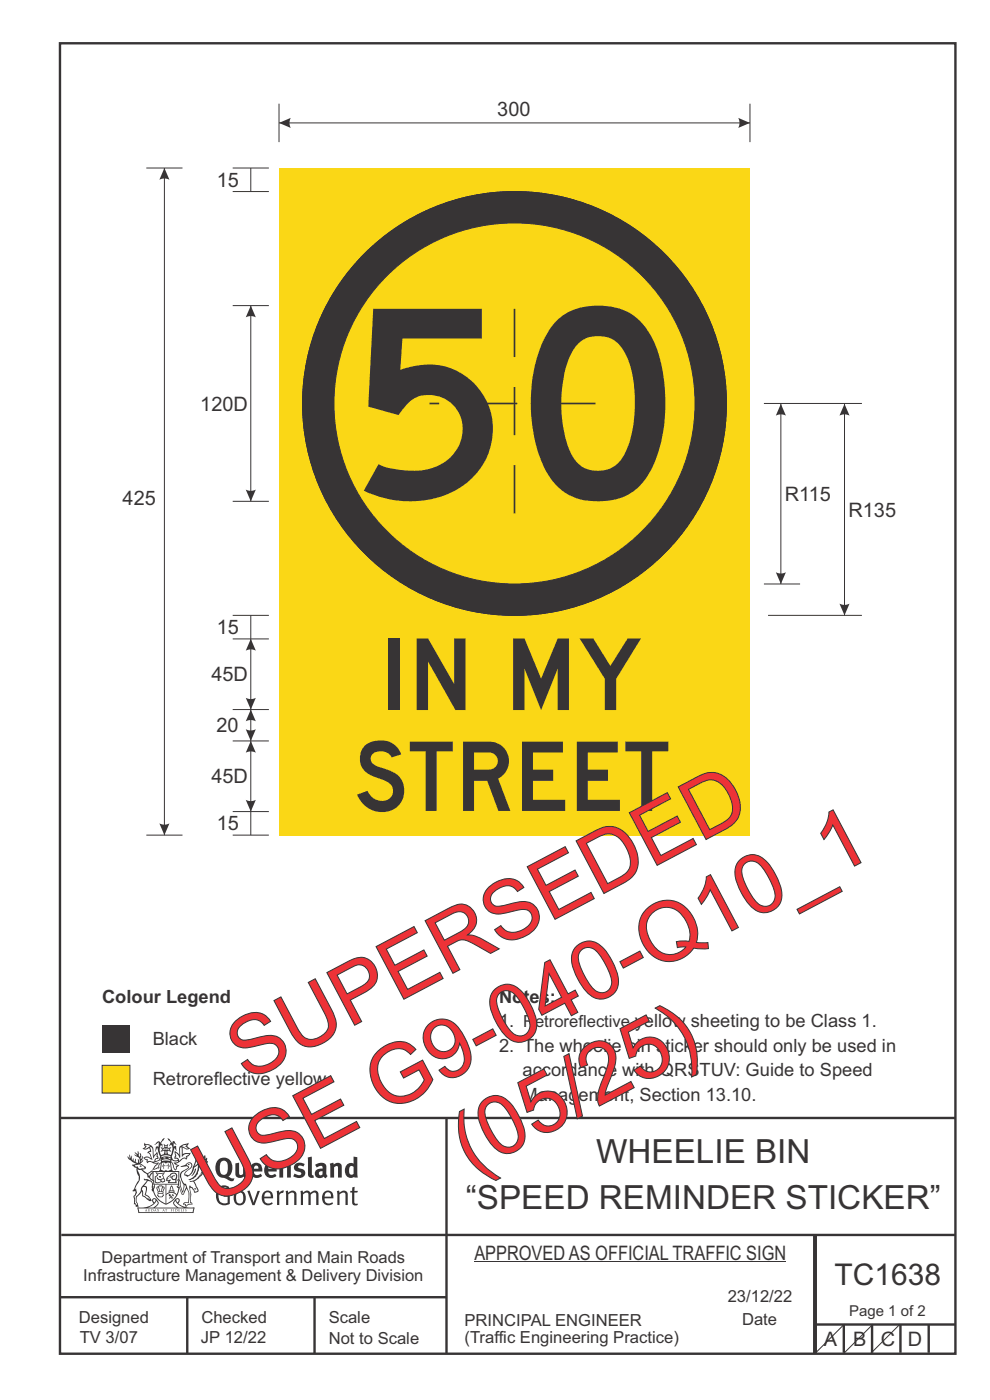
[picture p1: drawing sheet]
<svg xmlns="http://www.w3.org/2000/svg" width="210mm" height="297mm" viewBox="0 0 210 297" stroke-linecap="round" stroke-linejoin="round" font-family="sans-serif">
<path d="M59.2 35.6h99.9v141.6h-99.9z" fill-rule="evenodd" fill="#fad716"/>
<g fill="#373435" stroke="#373435" stroke-width=".21">
<path d="M64.2 85.6a45 45 0 0 0 89.9 0 45 45 0 0 0-89.9 0zM69.2 85.6a40 40 0 0 1 79.9 0 40 40 0 0 1-79.9 0z" fill-rule="evenodd"/>
<path d="M64.2 85.6a45 45 0 0 0 89.9 0 45 45 0 0 0-89.9 0zM70.8 85.6a38.3 38.3 0 0 1 76.6 0 38.3 38.3 0 0 1-76.6 0z" fill-rule="evenodd"/>
</g>
<path d="M126.3 85.6h-35.2M109.1 108.9v-46.7" fill="none" stroke="#373435" stroke-width=".35" stroke-dasharray="10.2 6.3" stroke-linecap="butt"/>
<path d="M59.2 22v8.2M59.2 26.1h99.9M159.1 22v8.2" fill="none" stroke="#373435" stroke-width=".21"/>
<g fill="#373435">
<path d="M59.2 26.1l2.5-1.1-.3 1.1 .3 1z" fill-rule="evenodd"/>
<path d="M156.6 25l2.5 1.1-2.5 1 .3-1z" fill-rule="evenodd"/>
</g>
<path d="M162 85.6h20.8M165.6 85.7v38.2M162 123.9h7.7M162.9 130.5h19.9" fill="none" stroke="#373435" stroke-width=".21"/>
<g fill="#373435">
<path d="M165.6 85.7l1.1 2.5-1.1-.3-1 .3z" fill-rule="evenodd"/>
<path d="M164.6 121.4l1 .3 1.1-.3-1.1 2.5z" fill-rule="evenodd"/>
</g>
<path d="M179.1 85.7v44.8" fill="none" stroke="#373435" stroke-width=".21"/>
<g fill="#373435">
<path d="M179.1 85.7l1.1 2.5-1.1-.3-1 .3z" fill-rule="evenodd"/>
<path d="M178.1 128.1l1 .2 1.1-.2-1.1 2.4z" fill-rule="evenodd"/>
</g>
<path d="M53.2 64.8v41.6M49.4 106.4h7.6M49.4 172.2h7.6M49.4 177.2h7.6" fill="none" stroke="#373435" stroke-width=".21"/>
<g fill="#373435">
<path d="M53.2 64.8l1.1 2.5-1.1-.2-1.1 .2z" fill-rule="evenodd"/>
<path d="M52.1 103.9l1.1 .2 1.1-.2-1.1 2.5z" fill-rule="evenodd"/>
</g>
<path d="M31 35.6h7.7M34.9 35.6v141.6M31 177.2h7.7" fill="none" stroke="#373435" stroke-width=".21"/>
<g fill="#373435">
<path d="M34.9 35.6l1 2.5-1-.2-1.1 .2z" fill-rule="evenodd"/>
<path d="M33.8 174.7l1.1 .2 1-.2-1 2.5z" fill-rule="evenodd"/>
</g>
<path d="M49.4 64.8h7.6M49.4 135.5h7.6M53.2 135.5v15M49.4 150.5h7.6M49.4 157.2h7.6M53.2 172.2v5" fill="none" stroke="#373435" stroke-width=".21"/>
<g fill="#373435">
<path d="M53.2 135.5l1.1 2.5-1.1-.2-1.1 .2z" fill-rule="evenodd"/>
<path d="M52.1 148l1.1 .3 1.1-.3-1.1 2.5z" fill-rule="evenodd"/>
</g>
<path d="M53.2 157.2v15" fill="none" stroke="#373435" stroke-width=".21"/>
<g fill="#373435">
<path d="M53.2 157.2l1.1 2.5-1.1-.3-1.1 .3z" fill-rule="evenodd"/>
<path d="M52.1 169.7l1.1 .2 1.1-.2-1.1 2.5z" fill-rule="evenodd"/>
</g>
<path d="M53.2 150.5v6.7" fill="none" stroke="#373435" stroke-width=".21"/>
<g fill="#373435">
<path d="M52.1 154.7l1.1 .3 1.1-.3-1.1 2.5z" fill-rule="evenodd"/>
<path d="M53.2 150.5l1.1 2.5-1.1-.3-1.1 .3z" fill-rule="evenodd"/>
</g>
<path d="M49.4 35.6h7.6M53.2 35.6v5M49.4 40.6h7.6M49.4 130.5h7.6M53.2 130.5v5" fill="none" stroke="#373435" stroke-width=".21"/>
<g fill="none" stroke="#373435" stroke-width=".51">
<path d="M12.7 9.2h190v278h-190zM12.7 237.2h190M94.7 237.1v50.1M12.7 275.2h82M13 262h189.6M39.7 275.2v12M66.7 275.2v12M172.7 262.2v25M173 262.1v24.9M173 281h29.7M179 281v6M185 281v6"/>
<path d="M191 281v6M197 281v6"/>
</g>
<path d="M21.7 217.5h5.9v5.9h-5.9z" fill-rule="evenodd" fill="#373435"/>
<path d="M21.7 226h5.9v5.9h-5.9z" fill-rule="evenodd" fill="#fad716" stroke="#373435" stroke-width=".21"/>
<path d="M179.1 280.9l-6.2 6.2M185.2 280.9l-6.2 6.2" fill="none" stroke="#373435" stroke-width=".21"/>
<g fill="#373435">
<path d="M47 246.4a2.55 2.55 0 0 0 0 2.7l.3 .1a.81 .81 0 0 0 1-.9v-.6a1.04 1.04 0 0 0-1.1-1.4zM46.3 246a1.82 1.82 0 0 1 2.1-.2 1.82 1.82 0 0 1 .9 1.9 2.29 2.29 0 0 1-.8 1.9l.7 .4h.5l-.2 .5a2.87 2.87 0 0 1-2-.6 2.12 2.12 0 0 1-1.7-3.1z" fill-rule="evenodd"/>
<path d="M49.9 246.8l.8-.1v1.9a.46 .46 0 0 0 .3 .7 .46 .46 0 0 0 .6-.3v-2.2l.7-.1v2.3l.2 .6-.5 .3-.3-.3a1.02 1.02 0 0 1-1.2 .3 1.02 1.02 0 0 1-.6-1.1z" fill-rule="evenodd"/>
<path d="M54 247.4l-.1 .5h.9a.49 .49 0 0 0-.2-.5 .49 .49 0 0 0-.6 0zM53.4 247.1a1.34 1.34 0 0 1 1.6-.3 1.34 1.34 0 0 1 .6 1.5v.2h-1.7a.77 .77 0 0 0 .5 .8 .77 .77 0 0 0 .9-.3l.3 .5a1.59 1.59 0 0 1-2 .1 1.59 1.59 0 0 1-.5-2z" fill-rule="evenodd"/>
<path d="M57 247.4l-.1 .5h1a.49 .49 0 0 0-.2-.5 .49 .49 0 0 0-.7 0zM56.4 247.1a1.34 1.34 0 0 1 1.6-.3 1.34 1.34 0 0 1 .7 1.5v.2h-1.8a.77 .77 0 0 0 .5 .8 .77 .77 0 0 0 .9-.3l.4 .5a1.59 1.59 0 0 1-2.1 .1 1.59 1.59 0 0 1-.5-2z" fill-rule="evenodd"/>
<path d="M59.2 246.9l.7-.2 .1 .3a.95 .95 0 0 1 1-.3 .95 .95 0 0 1 .7 .9v2.2h-.8v-2.3a.46 .46 0 0 0-.8 .1v2.2h-.8z" fill-rule="evenodd"/>
<path d="M62.6 247a1.75 1.75 0 0 1 2-.1l-.2 .6-.6-.2a.43 .43 0 0 0-.6 .3l.4 .3a1.04 1.04 0 0 1 1.2 1.1 1.04 1.04 0 0 1-1.4 .9l-1.2-.3 .3-.6 1 .3 .4-.3a.88 .88 0 0 0-1-.5l-.4-.3-.1-.3z" fill-rule="evenodd"/>
<path d="M65.3 245.6l.8-.2 .1 3.8 .3 .1 .1 .5a.88 .88 0 0 1-1-.1 .88 .88 0 0 1-.3-.9z" fill-rule="evenodd"/>
<path d="M67.8 248.6a.43 .43 0 0 0-.1 .6 .43 .43 0 0 0 .7-.1v-.6zM66.8 247.1a1.7 1.7 0 0 1 2.4 .1v1.9l.3 .4-.4 .5-.5-.4a1.03 1.03 0 0 1-1.7-.1 1.03 1.03 0 0 1 .8-1.6h.7v-.4a.8 .8 0 0 0-1.2 .2z" fill-rule="evenodd"/>
<path d="M70 246.9l.7-.2 .1 .3a.95 .95 0 0 1 1-.3 .95 .95 0 0 1 .7 .9v2.2h-.8v-2.3a.46 .46 0 0 0-.8 .1v2.2h-.8z" fill-rule="evenodd"/>
<path d="M74.3 247.4a1.48 1.48 0 0 0 0 1.8h.5l.2-.2v-1.5l-.3-.1zM75 245.4l.8 .1 .1 4.3h-.7l-.1-.2a1.26 1.26 0 0 1-1.4 .1 1.26 1.26 0 0 1-.5-1.4 1.29 1.29 0 0 1 .4-1.3 1.29 1.29 0 0 1 1.4-.1z" fill-rule="evenodd"/>
<path d="M46.4 251.9a1.72 1.72 0 0 1 2.3 0l-.3 .3a1.24 1.24 0 0 0-1.4-.2 1.24 1.24 0 0 0-.6 1.3 1.49 1.49 0 0 0 1.2 2l.7-.2v-1.2h-.8l-.1-.4h1.3v1.9a1.93 1.93 0 0 1-2.2-.1 1.93 1.93 0 0 1-.7-2.2l.2-.7z" fill-rule="evenodd"/>
<path d="M50.4 253.1a1.65 1.65 0 0 0 .2 2.2 .99 .99 0 0 0 1-1.5 .78 .78 0 0 0-.4-.7 .78 .78 0 0 0-.8 0zM50 252.8a1.33 1.33 0 0 1 1.6 0 1.33 1.33 0 0 1 .5 1.4 1.31 1.31 0 0 1-1.3 1.5 1.31 1.31 0 0 1-1.2-1.6v-.5z" fill-rule="evenodd"/>
<path d="M52.5 252.7l.4-.1 .9 2.5 .8-2.5h.5l-1.1 3.1h-.5z" fill-rule="evenodd"/>
<path d="M56.3 253.2l-.2 .7h1.3a.7 .7 0 0 0-.3-.9 .7 .7 0 0 0-.8 .2zM55.9 253a1.22 1.22 0 0 1 1.5-.3 1.22 1.22 0 0 1 .5 1.5h-1.8a.93 .93 0 0 0 .5 1.1 .93 .93 0 0 0 1.1-.3l.2 .3a1.43 1.43 0 0 1-1.8 .2 1.43 1.43 0 0 1-.6-1.7z" fill-rule="evenodd"/>
<path d="M58.7 252.7l.4-.1 .1 .5 .4-.4 .6-.1-.2 .5a.66 .66 0 0 0-.8 .7v1.8h-.4z" fill-rule="evenodd"/>
<path d="M60.6 252.7l.4-.1 .1 .4a.94 .94 0 0 1 1-.4 .94 .94 0 0 1 .8 .8v2.2h-.5l-.1-2.5a.81 .81 0 0 0-1.2 .3v2.2h-.4z" fill-rule="evenodd"/>
<path d="M63.7 252.7l.5-.1 .1 .4 .4-.3a.78 .78 0 0 1 1.1 .4 .9 .9 0 0 1 1-.5 .9 .9 0 0 1 .8 .8v2.2h-.5l-.1-2.4a.67 .67 0 0 0-1.1 .2v2.2h-.5v-2.3l-.4-.3-.7 .4v2.2h-.5z" fill-rule="evenodd"/>
<path d="M69 253.2l-.1 .7h1.3a.7 .7 0 0 0-.3-.9 .7 .7 0 0 0-.9 .2zM68.7 253a1.22 1.22 0 0 1 1.5-.3 1.22 1.22 0 0 1 .5 1.5h-1.8a.93 .93 0 0 0 .4 1.1 .93 .93 0 0 0 1.2-.3l.1 .3a1.44 1.44 0 0 1-1.7 .2 1.44 1.44 0 0 1-.6-1.7z" fill-rule="evenodd"/>
<path d="M71.4 252.7l.5-.1 .1 .4a.94 .94 0 0 1 1-.4 .94 .94 0 0 1 .8 .8v2.2h-.5l-.1-2.5a.81 .81 0 0 0-1.2 .3v2.2h-.4z" fill-rule="evenodd"/>
<path d="M74.7 251.9l.5-.1v.8h.7l-.1 .4h-.6v2.2l.1 .1h.5l.1 .3a.75 .75 0 0 1-1.2-.5v-2.1h-.4v-.4h.4z" fill-rule="evenodd"/>
<path d="M30.8 242.9l1.1 .2-.9 .6h-.4l.6-.6zM31.8 243.4h.2a2.44 2.44 0 0 1 .4 1.9l.1 .5 .7-1-.1 .5 .3 .4a.57 .57 0 0 0-.6 .7l-1-.1-.5 .2 .2-.5-.8-.3 .7-.1 .9 .4h.1l-.6-1.3-.2-.2 .5-.1zM30.7 242.4l-.1 .5 .2 .3-.6 .4a1.04 1.04 0 0 0 1.4-.1l.2 .7-.3 .1-.2 .4a.94 .94 0 0 1 .8 1l-.2-.1a1.16 1.16 0 0 0-1.5 0l.3 .3 .4 .2 .1 .5 .2 .2 .1-.2a.94 .94 0 0 1 1.1 .2h.8l-1.2 1.3a1.13 1.13 0 0 0 1.2-.3h.4l-.1-.4 .5-.8a.83 .83 0 0 0-.6 1.1l-.3-.1-.7 .4 1.1-1.4-.5 .1-.5-.1 1.3-.5-.1-.1-.9 .3v-.3l.2-.1h.3l.1-.3-.2-.4v-.6l-.1-.3-.7 1v-.8a1.42 1.42 0 0 0-1.6-1.8z" fill-rule="evenodd"/>
<path d="M38.5 243.2l.5-.3 .7-.1-.6 .4 .8 .4-.3 .1zM38.3 243.4h.2l.1 2a1.69 1.69 0 0 1 1.6-.6l-.8 .5 .1 .4a1.1 1.1 0 0 0-1.5 .6l-.1-.4-.2-.2-.5-.1 .3-.4-.3-.7a1.42 1.42 0 0 1 .8 1.2l.2-.2zM37.1 244.1l.1 1.1-.2 .2 .1 .5 .5-.1 .1 .2a.96 .96 0 0 1-1.1-.1l-.1 .2a1.06 1.06 0 0 0 1.3 .2v.1a.72 .72 0 0 1-1 .2l.3 .4 .6 .3-.4 .1-.1 .7-.2-.4-.4-1-.4-.4 .4 .8a1.54 1.54 0 0 0 .7 1.2l.2-.2a.58 .58 0 0 1 .4-.8l.2-.2h-.3l-.5-.3 .9-.4a.93 .93 0 0 1 1.2-.6v.2l.2-.1 .1-.5a.99 .99 0 0 0 .7-.9l-1.3 .2-.3 .2-.1-1.5 .9 .5 .9-.3-.4-.1-.5-.4 .4-.7-.6 .3a1.46 1.46 0 0 0-1.4 2v.4l-.2-.4z" fill-rule="evenodd"/>
<path d="M35.6 246.9l.2 .1-.1 .3 .4 .1h-.4v.5l-.1-.5-.3-.1h.3z" fill-rule="evenodd"/>
<path d="M34.6 246.9l.2 .1v.3h.3l-.3 .1-.1 .5v-.5h-.4l.4-.1z" fill-rule="evenodd"/>
<path d="M34.3 246.7a.57 .57 0 0 1 .9 .2 .57 .57 0 0 1 .9-.2l.2 1.4-.2 .1a.57 .57 0 0 1-.9-.1 .69 .69 0 0 1-1.1 0zM34.2 246l-.3 2.2-.2 .3h3l-.2-.3-.3-2.2h-.2v.3l-.8-.1-.8 .1v-.3z" fill-rule="evenodd"/>
<path d="M34.2 250.4a.3 .3 0 0 0 .6 0 .3 .3 0 0 0-.6 0zM33.3 248.9l.3 .3-.3 .4a.79 .79 0 0 0 0 1.2l.8-.2-.1-.3a.55 .55 0 0 1-.7-.5l.1-.1 .2 .3 .3 .2 .8-.2-.4-.8 .4-.3-.7 .1zM33 248.7l1.1 .2 .9-.3-.4 .7 .4 1.1a.56 .56 0 0 1-.8 .4h-.2a.73 .73 0 0 1-.9 .2 .73 .73 0 0 1-.3-1v-.4l.6-.4z" fill-rule="evenodd"/>
<path d="M35.6 249.8l.7-.5a.58 .58 0 0 1 1-.1 .58 .58 0 0 1-.4 .9l-.3-.3a.43 .43 0 0 1 .6-.3v-.1a.57 .57 0 0 0-.8 .2l-.2-.1-.3 .2 .4 .1a.55 .55 0 0 0 .9 .5v.5h-1.3l.3-.4-.1-.2-.6 .2 .2-.3-.2-.1zM35.4 249.7l-.1 .3a.39 .39 0 0 0 .2 .6l.3-.1-.2 .5h1.9l-.1-.8a.86 .86 0 0 0-.1-1.3 .86 .86 0 0 0-1.3 .4z" fill-rule="evenodd"/>
<path d="M36 252.7h.8v.2h-.8zM36.4 251.7l.2 .9h-.4zM36.4 251.4l-.3 .5-.1 .7h-.2v.4l-.7 .4 .2 .1a1.48 1.48 0 0 1 2.1 .1l.2-.1-.6-.5v-.4h-.2l-.1-.7z" fill-rule="evenodd"/>
<path d="M35.8 253.3l.4 .1 .1 .4 .3-.3-.2-.2a.38 .38 0 0 1 .5 .5l-.2-.2-.3 .3 .3 .2-.3 .3-.1-.4-.4 .3-.1-.1 .4-.3-.1-.2-.2 .1z" fill-rule="evenodd"/>
<path d="M34.5 252l.2-.1v.2l-.2 .7h-.2zM33.6 253.2h.9v.2a.55 .55 0 0 1-.8 .4v-.2h-.2zM33.4 251.9l.2 .1 .2 .8h-.2zM33.6 252.9h.8l.1 .2h-.8zM33.8 251.7h.5l-.2 1h-.1zM33.3 251.7l-.1 .4 .3 1.1a.48 .48 0 0 0-.1 .5 .48 .48 0 0 0 .5 .3h.5a.49 .49 0 0 0 .2-.8l.3-1.1-.1-.4a1.42 1.42 0 0 0-1.5 0z" fill-rule="evenodd"/>
<path d="M33.7 249.5h.4l.1 .3h-.3z" fill-rule="evenodd"/>
<path d="M41.3 248l.3-.2-.2 .9-.6 .7h-.2l.5-.6z" fill-rule="evenodd"/>
<path d="M39.7 247l.3-.2 .5 .1a.88 .88 0 0 1-.6 1.2 1.22 1.22 0 0 0-.8 1.3l.5 .1a.72 .72 0 0 0 .9-.3l.5-.9 .2-.6 .8-.6v.3a2.85 2.85 0 0 1-2 2.8l.1 .1a2.13 2.13 0 0 0 1.9-1.4v-.3a2.01 2.01 0 0 0 .3-1.8l1.1-1.2-.4 .9 .7-.4-.7 .9 .8-.4-.8 .9 .7-.2-.9 .6 .8-.2-.8 .5h.7l-.8 .2 .3 .2-.4 .1 .2 .3h-.4l.2 .2h-.4l.1 .3h-.1a2.16 2.16 0 0 1-2 1l.1 .2h.4a.76 .76 0 0 1 .7 .7l.5 1.2-.6 .2a1.45 1.45 0 0 0-1.1-1.3l.2 1.8-.1 1.9 .4 .2a1.07 1.07 0 0 0-1.2 .4v-.3l-.5-.1a.87 .87 0 0 1 1.1-.1v-.8a4.4 4.4 0 0 0-.6-3l-.1-.4h-.2a2.16 2.16 0 0 1-.7-2.1l.3-.4 1.2-.8a.55 .55 0 0 0-.4-.7zM37.8 250.4a.76 .76 0 0 1 .3 1l.6 1.6 .4-1.6 .2 .1a.61 .61 0 0 1-.1 .9l-.3 .8-.2 .1-.7-1.7-.3 .2a1.18 1.18 0 0 0 .1-1.4zM41.8 245.4l.2 .8 .3-.5v.6l.4-.5a1.9 1.9 0 0 1-1.2 1.4l-.3 .3zM38.2 247.5l1.4-.1 .2 .1v.3l-.5 .3a1.26 1.26 0 0 0-.9 1.9l.2 .7a1.84 1.84 0 0 1 .1 2l-.4-1.3a.96 .96 0 0 0-.4-1.2l-.4 .2a.78 .78 0 0 1 0 1.3l.1 .2h.4l.4 1.1a.38 .38 0 0 0 .2 .4 .38 .38 0 0 0 .4 0l.6-1.3a2.94 2.94 0 0 1 .4 2.6l-.1 .4h-.8l-.3 .3v.2h.4l.1 .3 .2 .2a1.02 1.02 0 0 1 1.3-.5v-.4l-.3-.2 .1-1.7-.3-1.4 .1 .1a1.14 1.14 0 0 1 .8 .9 .63 .63 0 0 0 .8-.1 .63 .63 0 0 0-.2-.9l-.6-1.3 .9-.6 .2-.3h.3l-.1-.3h.4l-.1-.2h.3l-.1-.4 .5-.1-.2-.2 .6-.4v-.1h-.2l.4-.6-.3 .1 .3-.5-.4 .1 .4-.5v-.3l-.3 .1 .2-.6-.1-.2-.4 .3v-.9l-.6 .9-.2-.8-.2 .5-.3-.8-.1 .6-.5-.8-.1 1.4-.6 1.9a1.81 1.81 0 0 1-1 1.4l-.6-.1a1.75 1.75 0 0 1 1.1-1.3 .75 .75 0 0 0 .1-1.2 .75 .75 0 0 0-1.2 .4z" fill-rule="evenodd"/>
<path d="M41.2 252.1h.3l.2 .2h-.4z" fill-rule="evenodd"/>
<path d="M29.4 256.4h11.6l-.1 .8h-11.4zM31.3 256.2l.5-.2a2.48 2.48 0 0 0 1.4-1.3l.3 .6-.5 .6-.5 .3zM32.5 254.5l.3-.1 .2 .1-.3 .6zM37.2 254.7a2.65 2.65 0 0 0 1.8 1.5h-1.1l-.5-.3-.5-.6zM37.4 254.5l.2-.1 .3 .1-.3 .6zM29.2 256.1l.1 1.2h11.8l.2-1.1-.2-.1a4.1 4.1 0 0 1-3.3-.8l.3-.4-.1-.6a1.06 1.06 0 0 0-1.3 .9l.2 .5 .6 .5h-4.7l.3-.2a.84 .84 0 0 0 .6-.7 .84 .84 0 0 0-.5-.8l-.3-.3-.5 .1-.1 .6 .3 .4a4.2 4.2 0 0 1-3.4 .8z" fill-rule="evenodd"/>
<path d="M31 256.6l.1 .3h-.2zM31 256.5l-.3 .5 .4-.1 .2 .1z" fill-rule="evenodd"/>
<path d="M31.3 256.5h.3v.5a.25 .25 0 0 0 .2-.2 .25 .25 0 0 0-.1-.3h.1a.29 .29 0 0 1 0 .4 .29 .29 0 0 1-.4 0 .29 .29 0 0 1 0-.4z" fill-rule="evenodd"/>
<path d="M32.2 256.5a.22 .22 0 0 1 .3 .2 .22 .22 0 0 1-.3 .2zM32 256.5l.1 .5a.33 .33 0 0 0 .4 0 .33 .33 0 0 0 0-.5 .33 .33 0 0 0-.5 0z" fill-rule="evenodd"/>
<path d="M32.9 256.6l.1 .3h-.2zM32.9 256.5l-.2 .5 .3-.1 .2 .1z" fill-rule="evenodd"/>
<path d="M33.3 256.5h.2l.1 .2 .2-.2-.2 .2 .2 .3-.3-.2-.1 .2h-.1l.2-.2z" fill-rule="evenodd"/>
<path d="M34.7 256.6l.1 .3h-.2zM34.7 256.5l-.3 .5 .4-.1 .2 .1z" fill-rule="evenodd"/>
<path d="M35 256.5h.5h-.2v.5h-.2l.1-.5z" fill-rule="evenodd"/>
<path d="M36.2 256.5h.3h-.1v.2h.1l-.1 .1v.2h-.2z" fill-rule="evenodd"/>
<path d="M36.7 256.5h.2v.5h-.2z" fill-rule="evenodd"/>
<path d="M37.3 256.5a.22 .22 0 0 1 .3 .2 .22 .22 0 0 1-.3 .2zM37.1 256.5v.5a.33 .33 0 0 0 .5 0 .33 .33 0 0 0 0-.5 .33 .33 0 0 0-.5 0z" fill-rule="evenodd"/>
<path d="M37.8 256.5h.4h-.2v.2h.1l-.1 .1v.2h.2h-.4z" fill-rule="evenodd"/>
<path d="M38.4 256.5h.2l-.1 .4 .2 .1h-.3z" fill-rule="evenodd"/>
<path d="M38.9 256.5h.2v.5h-.2z" fill-rule="evenodd"/>
<path d="M39.3 256.5h.2l-.1 .1 .2 .3-.2 .1h-.1v-.1h.2z" fill-rule="evenodd"/>
<path d="M34.2 245.4a1.51 1.51 0 0 1 2 .1 2.67 2.67 0 0 0-2.1 0zM35.7 245.6l.4 .1 .1 .3-.4-.2zM34.6 245.6l.5-.1 .1 .2-.4 .1zM34 245.8l.3 .1-.3 .1zM34.9 244.8l.3-.1 .3 .1zM34.9 243.6h.2v.4h-.2zM35 243l.2 .2 .2-.2-.1 .4h-.2zM35.1 244.2h.2l.1 .4-.2-.1-.2 .1zM35.3 243.6h.2v.4h-.2zM34.4 243.6l.3 .1 .1 .3-.4 .1 .2-.3zM35.7 243.7l.3-.1-.2 .2 .2 .3-.4-.1zM32.7 242.9l1-.5-.1 .9-.2-.1-.3 .1-.3 1.1 .5-.9 .3 .8a1.84 1.84 0 0 1 .2 1.7l.4 .2a2.48 2.48 0 0 1 2.2 0l.2-.3-.2-.6 .7-1.8 .4 .7-.2-1.1h-.2l-.2 .2v-.9l.6 .5-.6-.8-.3 .1-.1 .4-.5-.9-.5-.3 .2 .4 .6 .6-.5 .8 .4-.4a2.06 2.06 0 0 1 0 2.3l-.5-.2-.2-.7 .1-.1 .8 .3-.4-.6 .4-.5-.7 .2-.2-.1 .2-.8-.5 .4-.5-.4 .2 .8-.2 .1-.7-.2 .4 .5-.4 .6 .8-.3 .1 .1-.2 .7-.5 .2a2.02 2.02 0 0 1 0-2.3l.3 .6-.1-.7-.3-.1 .8-1.2-.4 .3-.5 .8-.2-.4a.8 .8 0 0 0-.8 .6z" fill-rule="evenodd"/>
<path d="M29.2 248l.3 .2a.61 .61 0 0 1 .8 .4l.3 .2a.8 .8 0 0 1 .6 1l.4 .1 .5 .5a1 1 0 0 1 .5 1.1l-.1 .6v-.4h-.1a.96 .96 0 0 0-.8-1.4l-.2-.1h-.7l-.1-.2-.1 .1 .1 .3h.6l-1.2 1.4-.2 .9-.4 .6a1.33 1.33 0 0 0-.5 1.8l.2 .5a1.26 1.26 0 0 1-.5-1.4l-.1-.4a1.56 1.56 0 0 0 .4-1.7l-.3 .2 .2-.5a3.2 3.2 0 0 0 .7-3zM30.4 251.8h.4a2.06 2.06 0 0 1-.1 1.7l.7 .4 .4 .5-.6-.2-.8-.6-.1-.9a.51 .51 0 0 1 .1-.9zM28.6 247.2a1.52 1.52 0 0 1 2.1 .6l-1.1 .2-.2-.1-.1-.5-.5 .1zM27.5 244.9v.9l-.3-.4h-.1a3.1 3.1 0 0 0 1.9 1.5l-1 .1 .5 .7h.5l.1 1.1a1.84 1.84 0 0 1-.3 2.5l-.4 .9-.3 .4 .2 .1 .4-.1 .1 .4-.2 .5-.3 .2 .1 1.8 .2-.1 .3 .6h.1l.4-.1-.1-.4a1.3 1.3 0 0 1-.1-1.7l.9-1.1 .1 1.1 .6 .3 .5 .5 .1-.1 .2 .3h.5a1.85 1.85 0 0 0-1.2-1.4l.1-.3a1.39 1.39 0 0 0 0-1.4l-.5-.1 .5-.6a.66 .66 0 0 1 .9-.4 .66 .66 0 0 1 .3 .9l-.1 .4h.2v.1l-.1 .3 .2 .5 .1-.2a2.24 2.24 0 0 0 .1-2.2 .73 .73 0 0 1-.7-.7 .73 .73 0 0 1 .6-.8v-.2a.94 .94 0 0 0-.9 .8 .48 .48 0 0 1-.1-.5 .48 .48 0 0 1 .5-.3l.5-.2a.51 .51 0 0 0-.8 .1l-.5 .3-1-.8 .6-.1 .2-.5-1.2-.6 .5-.5v-.4l-.5 .5 .1-.2a.69 .69 0 0 0 .2-1.1v.5l-.2 .2v-1l-.3-.3 .1 .6-.1 .2-.4-1.2v.7l-.6-.4 .5 .7-.6-.3 .3 .3a1 1 0 0 1 .7 1.5l-.2-.8v.8l-.5-.2v-.7l-.2 .6-.2-.1-.1-.6-.2 .5-.2-.3 .1-.7-.2 .5z" fill-rule="evenodd"/>
<path d="M29.6 247.4l.2-.2 .3 .3z" fill-rule="evenodd"/>
<path d="M32.4 248.4h5.6v2.1l-.2-.1v-1.8h-5.2v2.5h5.2v-.7l.1 .2-.1 1.1v-.4h-2.5v4a4.1 4.1 0 0 0 2.6-3.5l.1-.2a4 4 0 0 1-2.8 4 4.2 4.2 0 0 1-2.8-4.8l.1 1.3 .1-.1a3.8 3.8 0 0 0 2.5 3.3v-4h-2.5l-.2-.8z" fill-rule="evenodd"/>
<circle cx="40" cy="247" r=".17"/>
</g>
<path d="M100.6 267.7h66.2M190.9 280.9l-6.2 6.2" fill="none" stroke="#373435" stroke-width=".21"/>
<text font-size="55.8" fill="#373435" x="73.1" y="105.7">50</text>
<text font-size="21.1" fill="#373435" x="80.5" y="150.6">IN MY</text>
<text font-size="20.4" fill="#373435" x="75" y="172">STREET</text>
<g font-size="17.6" fill="#ed3237">
<text x="52.4" y="229.6" transform="rotate(-28 52.4 229.6)">SUPERSEDED</text>
<text x="99.8" y="249.1" transform="rotate(-28 99.8 249.1)">(05/25)</text>
<text x="45.1" y="255.7" transform="rotate(-28 45.1 255.7)">USE G9-040-Q10_1</text>
</g>
<g font-size="7.1" fill="#373435">
<text x="126.5" y="246.6">WHEELIE BIN</text>
<text x="98.8" y="256.5">“SPEED REMINDER STICKER”</text>
</g>
<text font-size="6.3" fill="#373435" x="177" y="272.7">TC1638</text>
<g font-size="4.2" fill="#373435">
<text x="105.5" y="24.6">300</text>
<text x="46" y="39.6">15</text>
<text x="42.5" y="87.1">120D</text>
<text x="26" y="107.1">425</text>
<text x="166.5" y="106.3">R115</text>
<text x="180" y="109.6">R135</text>
<text x="46" y="134.5">15</text>
<text x="44.8" y="144.5">45D</text>
<text x="45.9" y="155.3">20</text>
<text x="44.8" y="166.2">45D</text>
<text x="46" y="176.1">15</text>
<text x="100.6" y="267.2">APPROVED AS OFFICIAL TRAFFIC SIGN</text>
<text x="174.7" y="285.6">A</text>
<text x="180.9" y="285.6">B</text>
<text x="186.8" y="285.6">C</text>
<text x="192.5" y="285.6">D</text>
</g>
<g font-size="3.9" fill="#373435">
<text x="21.6" y="212.8">Colour Legend</text>
<text x="105.9" y="212.7">Notes:</text>
<text x="32.4" y="221.6">Black</text>
<text x="105.9" y="217.9">1. Retroreflective yellow sheeting to be Class 1.</text>
<text x="105.9" y="223.1">2. The wheelie bin sticker should only be used in</text>
<text x="32.4" y="230.2">Retroreflective yellow</text>
<text x="110.9" y="233.5">Management, Section 13.10.</text>
<text x="110.9" y="228.3">accordance with QRSTUV: Guide to Speed</text>
</g>
<g font-size="3.5" fill="#373435">
<text x="21.6" y="267.9">Department of Transport and Main Roads</text>
<text x="17.7" y="271.8">Infrastructure Management &amp; Delivery Division</text>
<text x="16.7" y="280.6">Designed</text>
<text x="42.7" y="280.6">Checked</text>
<text x="69.7" y="280.6">Scale</text>
<text x="98.5" y="281.3">PRINCIPAL ENGINEER</text>
<text x="154.4" y="276.2">23/12/22</text>
<text x="157.4" y="281.2">Date</text>
<text x="16.9" y="284.8">TV 3/07</text>
<text x="42.6" y="284.8">JP 12/22</text>
<text x="69.7" y="285.2">Not to Scale</text>
<text x="98.5" y="284.8">(Traffic Engineering Practice)</text>
</g>
<text font-size="3.2" fill="#373435" x="180.1" y="279.1">Page 1 of 2</text>
</svg>
